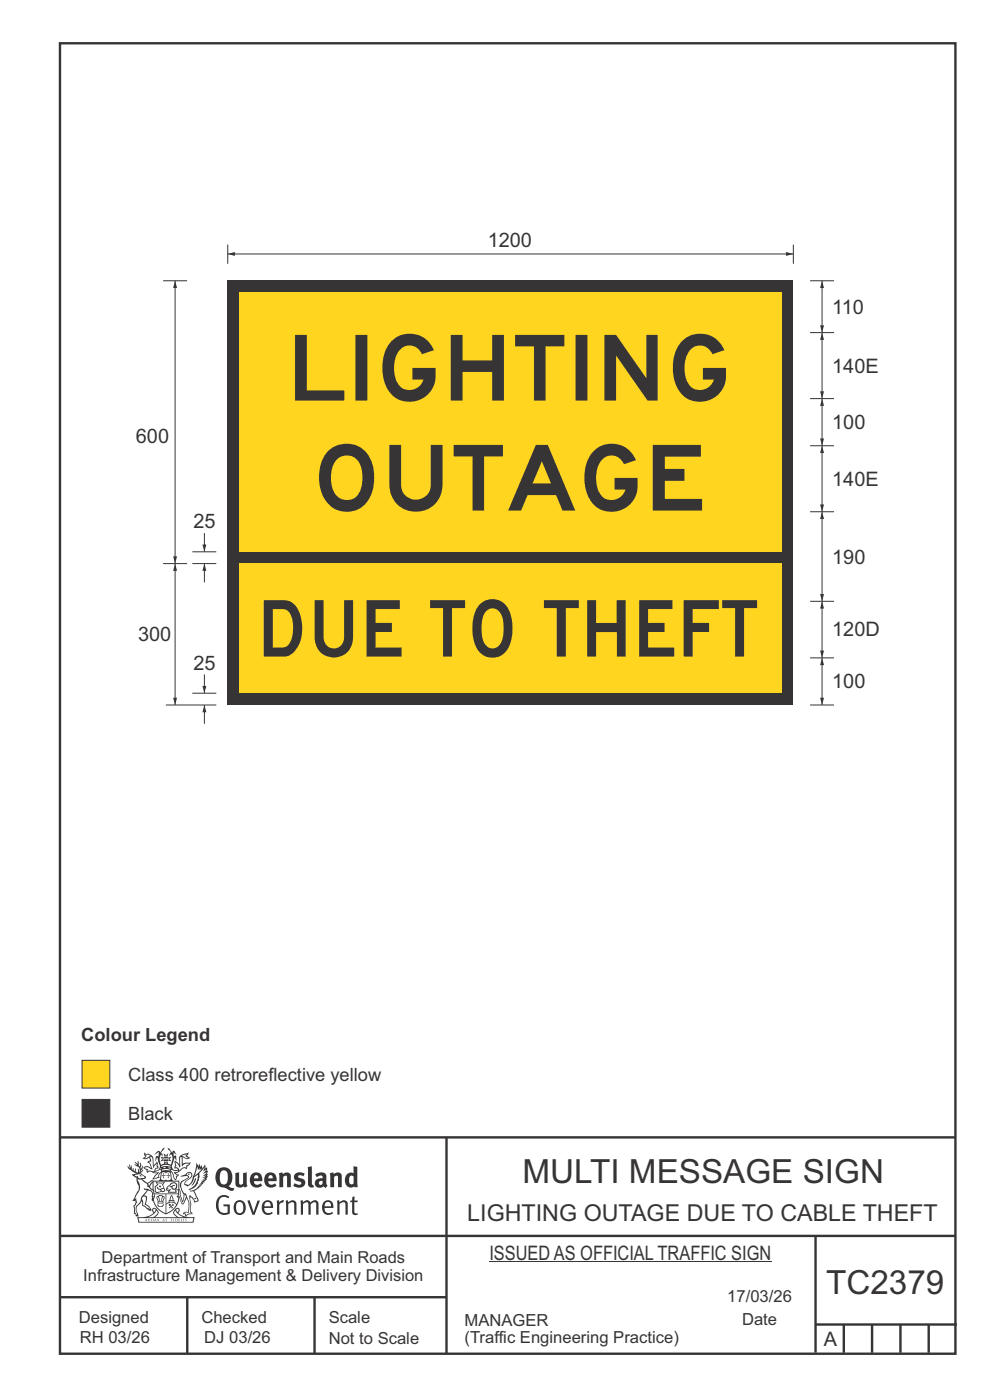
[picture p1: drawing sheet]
<svg xmlns="http://www.w3.org/2000/svg" width="210mm" height="297mm" viewBox="0 0 210 297" stroke-linecap="round" stroke-linejoin="round" font-family="sans-serif">
<g fill="none" stroke="#373435" stroke-width=".51">
<path d="M12.7 9.2h190v278h-190zM12.7 241.3h190M94.7 241.4v45.8M12.7 275.2h82M12.7 262.2h190.1M39.7 275.2v12M66.7 275.2v12M173 262.1v24.9M173 281h30M179 281v6M185 281v6M191 281v6"/>
<path d="M197 281v6"/>
</g>
<g fill="#373435">
<path d="M47 248.4a2.55 2.55 0 0 0 0 2.7l.3 .2a.81 .81 0 0 0 1-1v-.5a1.04 1.04 0 0 0-1.1-1.5zM46.3 248.1a1.82 1.82 0 0 1 2.1-.2 1.82 1.82 0 0 1 .9 1.8 2.29 2.29 0 0 1-.8 2l.7 .3h.5l-.2 .6a2.87 2.87 0 0 1-2-.7 2.12 2.12 0 0 1-1.7-3.1z" fill-rule="evenodd"/>
<path d="M49.9 248.9l.8-.2v2a.46 .46 0 0 0 .3 .6 .46 .46 0 0 0 .6-.3v-2.1l.7-.2v2.4l.2 .5-.5 .3-.3-.3a1.02 1.02 0 0 1-1.2 .3 1.02 1.02 0 0 1-.6-1.1z" fill-rule="evenodd"/>
<path d="M54 249.5l-.1 .5h.9a.49 .49 0 0 0-.2-.6 .49 .49 0 0 0-.6 .1zM53.4 249.1a1.34 1.34 0 0 1 1.6-.2 1.34 1.34 0 0 1 .6 1.5v.2h-1.7a.77 .77 0 0 0 .5 .8 .77 .77 0 0 0 .9-.4l.3 .5a1.59 1.59 0 0 1-2 .2 1.59 1.59 0 0 1-.5-2.1z" fill-rule="evenodd"/>
<path d="M57 249.5l-.1 .5h1a.49 .49 0 0 0-.2-.6 .49 .49 0 0 0-.7 .1zM56.4 249.1a1.34 1.34 0 0 1 1.6-.2 1.34 1.34 0 0 1 .7 1.5v.2h-1.8a.77 .77 0 0 0 .5 .8 .77 .77 0 0 0 .9-.4l.4 .5a1.59 1.59 0 0 1-2.1 .2 1.59 1.59 0 0 1-.5-2.1z" fill-rule="evenodd"/>
<path d="M59.2 248.9l.7-.2 .1 .4a.95 .95 0 0 1 1-.3 .95 .95 0 0 1 .7 .8v2.3h-.8v-2.3a.46 .46 0 0 0-.8 .1v2.2h-.8z" fill-rule="evenodd"/>
<path d="M62.6 249.1a1.75 1.75 0 0 1 2-.1l-.2 .5-.6-.2a.43 .43 0 0 0-.6 .3l.4 .3a1.04 1.04 0 0 1 1.2 1.1 1.04 1.04 0 0 1-1.4 1l-1.2-.4 .3-.6 1 .4 .4-.4a.88 .88 0 0 0-1-.5l-.4-.2-.1-.4z" fill-rule="evenodd"/>
<path d="M65.3 247.6l.8-.2 .1 3.8 .3 .2 .1 .4a.88 .88 0 0 1-1 0 .88 .88 0 0 1-.3-1z" fill-rule="evenodd"/>
<path d="M67.8 250.6a.43 .43 0 0 0-.1 .7 .43 .43 0 0 0 .7-.1v-.7zM66.8 249.1a1.7 1.7 0 0 1 2.4 .1v1.9l.3 .4-.4 .5-.5-.4a1.03 1.03 0 0 1-1.7-.1 1.03 1.03 0 0 1 .8-1.5h.7v-.4a.8 .8 0 0 0-1.2 .1z" fill-rule="evenodd"/>
<path d="M70 248.9l.7-.2 .1 .4a.95 .95 0 0 1 1-.3 .95 .95 0 0 1 .7 .8v2.3h-.8v-2.3a.46 .46 0 0 0-.8 .1v2.2h-.8z" fill-rule="evenodd"/>
<path d="M74.3 249.5a1.48 1.48 0 0 0 0 1.7h.5l.2-.1v-1.5l-.3-.2zM75 247.4l.8 .1 .1 4.4h-.7l-.1-.2a1.26 1.26 0 0 1-1.4 0 1.26 1.26 0 0 1-.5-1.3 1.29 1.29 0 0 1 .4-1.4 1.29 1.29 0 0 1 1.4-.1z" fill-rule="evenodd"/>
<path d="M46.4 253.9a1.72 1.72 0 0 1 2.3 0l-.3 .3a1.24 1.24 0 0 0-1.4-.2 1.24 1.24 0 0 0-.6 1.4 1.49 1.49 0 0 0 1.2 1.9l.7-.1v-1.3h-.8l-.1-.4h1.3v1.9a1.93 1.93 0 0 1-2.2 0 1.93 1.93 0 0 1-.7-2.2l.2-.8z" fill-rule="evenodd"/>
<path d="M50.4 255.1a1.65 1.65 0 0 0 .2 2.2 .99 .99 0 0 0 1-1.4 .78 .78 0 0 0-.4-.8 .78 .78 0 0 0-.8 0zM50 254.9a1.33 1.33 0 0 1 1.6-.1 1.33 1.33 0 0 1 .5 1.4 1.31 1.31 0 0 1-1.3 1.6 1.31 1.31 0 0 1-1.2-1.6v-.6z" fill-rule="evenodd"/>
<path d="M52.5 254.7l.4-.1 .9 2.6 .8-2.5h.5l-1.1 3h-.5z" fill-rule="evenodd"/>
<path d="M56.3 255.2l-.2 .7h1.3a.7 .7 0 0 0-.3-.8 .7 .7 0 0 0-.8 .1zM55.9 255a1.22 1.22 0 0 1 1.5-.2 1.22 1.22 0 0 1 .5 1.5h-1.8a.93 .93 0 0 0 .5 1 .93 .93 0 0 0 1.1-.2l.2 .3a1.43 1.43 0 0 1-1.8 .1 1.43 1.43 0 0 1-.6-1.7z" fill-rule="evenodd"/>
<path d="M58.7 254.7l.4-.1 .1 .5 .4-.4 .6-.1-.2 .5a.66 .66 0 0 0-.8 .7v1.9h-.4z" fill-rule="evenodd"/>
<path d="M60.6 254.7l.4-.1 .1 .5a.94 .94 0 0 1 1-.5 .94 .94 0 0 1 .8 .8v2.3h-.5l-.1-2.5a.81 .81 0 0 0-1.2 .3v2.2h-.4z" fill-rule="evenodd"/>
<path d="M63.7 254.7l.5-.1 .1 .5 .4-.3a.78 .78 0 0 1 1.1 .3 .9 .9 0 0 1 1-.5 .9 .9 0 0 1 .8 .8v2.3h-.5l-.1-2.5a.67 .67 0 0 0-1.1 .3v2.2h-.5v-2.4l-.4-.3-.7 .4v2.3h-.5z" fill-rule="evenodd"/>
<path d="M69 255.2l-.1 .7h1.3a.7 .7 0 0 0-.3-.8 .7 .7 0 0 0-.9 .1zM68.7 255a1.22 1.22 0 0 1 1.5-.2 1.22 1.22 0 0 1 .5 1.5h-1.8a.93 .93 0 0 0 .4 1 .93 .93 0 0 0 1.2-.2l.1 .3a1.44 1.44 0 0 1-1.7 .1 1.44 1.44 0 0 1-.6-1.7z" fill-rule="evenodd"/>
<path d="M71.4 254.7l.5-.1 .1 .5a.94 .94 0 0 1 1-.5 .94 .94 0 0 1 .8 .8v2.3h-.5l-.1-2.5a.81 .81 0 0 0-1.2 .3v2.2h-.4z" fill-rule="evenodd"/>
<path d="M74.7 253.9l.5-.1v.9h.7l-.1 .3h-.6v2.2l.1 .2h.5l.1 .3a.75 .75 0 0 1-1.2-.6v-2.1h-.4v-.3h.4z" fill-rule="evenodd"/>
<path d="M30.8 244.9l1.1 .3-.9 .5h-.4l.6-.5zM31.8 245.4h.2a2.44 2.44 0 0 1 .4 1.9l.1 .5 .7-1-.1 .6 .3 .3a.57 .57 0 0 0-.6 .7l-1-.1-.5 .2 .2-.5-.8-.3 .7-.1 .9 .5 .1-.1-.6-1.3-.2-.2h.5zM30.7 244.4l-.1 .5 .2 .4-.6 .4a1.04 1.04 0 0 0 1.4-.1l.2 .6-.3 .1-.2 .4a.94 .94 0 0 1 .8 1.1l-.2-.1a1.16 1.16 0 0 0-1.5-.1l.3 .4 .4 .2 .1 .5 .2 .1 .1-.2a.94 .94 0 0 1 1.1 .2l.8 .1-1.2 1.2a1.13 1.13 0 0 0 1.2-.2l.4-.1-.1-.4 .5-.8a.83 .83 0 0 0-.6 1.1l-.3-.1-.7 .4 1.1-1.4-.5 .1-.5-.1 1.3-.5-.1-.1-.9 .4v-.3l.2-.2 .3 .1 .1-.3-.2-.4v-.6l-.1-.4-.7 1v-.7a1.42 1.42 0 0 0-1.6-1.8z" fill-rule="evenodd"/>
<path d="M38.5 245.2l.5-.2 .7-.1-.6 .3 .8 .5h-.3zM38.3 245.5l.2-.1 .1 2a1.69 1.69 0 0 1 1.6-.6l-.8 .5 .1 .5a1.1 1.1 0 0 0-1.5 .6l-.1-.5-.2-.2h-.5l.3-.4-.3-.7a1.42 1.42 0 0 1 .8 1.1l.2-.1zM37.1 246.2l.1 1-.2 .3 .1 .4h.5l.1 .2a.96 .96 0 0 1-1.1-.1l-.1 .1a1.06 1.06 0 0 0 1.3 .2v.1a.72 .72 0 0 1-1 .2l.3 .5 .6 .2-.4 .2-.1 .6-.2-.3-.4-1.1-.4-.4 .4 .9a1.54 1.54 0 0 0 .7 1.2l.2-.3a.58 .58 0 0 1 .4-.8l.2-.1h-.3l-.5-.3 .9-.5a.93 .93 0 0 1 1.2-.5v.2l.2-.2 .1-.5a.99 .99 0 0 0 .7-.8l-1.3 .1-.3 .2-.1-1.4 .9 .4 .9-.3h-.4l-.5-.4 .4-.7-.6 .2a1.46 1.46 0 0 0-1.4 2.1v.4l-.2-.4z" fill-rule="evenodd"/>
<path d="M35.6 248.9l.2 .1-.1 .3 .4 .1h-.4v.6l-.1-.6h-.3l.3-.1z" fill-rule="evenodd"/>
<path d="M34.6 248.9l.2 .1v.3l.3 .1h-.3l-.1 .6v-.6h-.4l.4-.1z" fill-rule="evenodd"/>
<path d="M34.3 248.8a.57 .57 0 0 1 .9 .2 .57 .57 0 0 1 .9-.2l.2 1.4h-.2a.57 .57 0 0 1-.9 0 .69 .69 0 0 1-1.1 0zM34.2 248.1l-.3 2.1-.2 .4h3l-.2-.4-.3-2.1h-.2v.2l-.8-.1-.8 .1v-.2z" fill-rule="evenodd"/>
<path d="M34.2 252.4a.3 .3 0 0 0 .6 0 .3 .3 0 0 0-.6 0zM33.3 250.9l.3 .3-.3 .4a.79 .79 0 0 0 0 1.3l.8-.2-.1-.3a.55 .55 0 0 1-.7-.6l.1-.1 .2 .3 .3 .2 .8-.2-.4-.7 .4-.4-.7 .2zM33 250.7l1.1 .2 .9-.2-.4 .6 .4 1.2a.56 .56 0 0 1-.8 .3l-.2 .1a.73 .73 0 0 1-.9 .1 .73 .73 0 0 1-.3-1v-.4l.6-.4z" fill-rule="evenodd"/>
<path d="M35.6 251.8l.7-.4a.58 .58 0 0 1 1-.1 .58 .58 0 0 1-.4 .9l-.3-.3a.43 .43 0 0 1 .6-.4 .57 .57 0 0 0-.8 .2l-.2-.1-.3 .1 .4 .2a.55 .55 0 0 0 .9 .4v.5h-1.3l.3-.4-.1-.1-.6 .1 .2-.3-.2-.1zM35.4 251.8l-.1 .2a.39 .39 0 0 0 .2 .6h.3l-.2 .4h1.9l-.1-.8a.86 .86 0 0 0-.1-1.3 .86 .86 0 0 0-1.3 .4z" fill-rule="evenodd"/>
<path d="M36 254.8h.8v.2h-.8zM36.4 253.8l.2 .8h-.4zM36.4 253.5l-.3 .5-.1 .6h-.2v.4l-.7 .4 .2 .1a1.48 1.48 0 0 1 2.1 .2l.2-.1-.6-.5v-.5h-.2l-.1-.6z" fill-rule="evenodd"/>
<path d="M35.8 255.4l.4 .1 .1 .3 .3-.2-.2-.2a.38 .38 0 0 1 .5 .5l-.2-.2-.3 .2 .3 .2-.3 .3-.1-.4-.4 .4-.1-.2 .4-.3-.1-.1-.2 .1z" fill-rule="evenodd"/>
<path d="M34.5 254h.2v.2l-.2 .6h-.2zM33.6 255.3h.9v.2a.55 .55 0 0 1-.8 .4v-.2l-.2-.1zM33.4 254h.2l.2 .8h-.2zM33.6 255l.8-.1 .1 .2h-.8zM33.8 253.7h.5l-.2 1.1h-.1zM33.3 253.8l-.1 .3 .3 1.1a.48 .48 0 0 0-.1 .6 .48 .48 0 0 0 .5 .2h.5a.49 .49 0 0 0 .2-.8l.3-1.1-.1-.3a1.42 1.42 0 0 0-1.5 0z" fill-rule="evenodd"/>
<path d="M33.7 251.5l.4 .1 .1 .3h-.3z" fill-rule="evenodd"/>
<path d="M41.3 250.1l.3-.2-.2 .8-.6 .8h-.2l.5-.7z" fill-rule="evenodd"/>
<path d="M39.7 249l.3-.2 .5 .2a.88 .88 0 0 1-.6 1.1 1.22 1.22 0 0 0-.8 1.3l.5 .2a.72 .72 0 0 0 .9-.4l.5-.8 .2-.6 .8-.6v.2a2.85 2.85 0 0 1-2 2.9l.1 .1a2.13 2.13 0 0 0 1.9-1.5v-.3a2.01 2.01 0 0 0 .3-1.7l1.1-1.3-.4 1 .7-.5-.7 1 .8-.4-.8 .8 .7-.2-.9 .6 .8-.1-.8 .4h.7l-.8 .3 .3 .2h-.4l.2 .3h-.4l.2 .3h-.4l.1 .2h-.1a2.16 2.16 0 0 1-2 1.1l.1 .2 .4-.1a.76 .76 0 0 1 .7 .8l.5 1.2-.6 .2a1.45 1.45 0 0 0-1.1-1.3l.2 1.8-.1 1.8 .4 .3a1.07 1.07 0 0 0-1.2 .4v-.3l-.5-.2a.87 .87 0 0 1 1.1-.1v-.7a4.4 4.4 0 0 0-.6-3.1l-.1-.3h-.2a2.16 2.16 0 0 1-.7-2.2l.3-.4 1.2-.7a.55 .55 0 0 0-.4-.8zM37.8 252.4a.76 .76 0 0 1 .3 1.1l.6 1.6 .4-1.7 .2 .1a.61 .61 0 0 1-.1 .9l-.3 .8-.2 .1-.7-1.6-.3 .1a1.18 1.18 0 0 0 .1-1.4zM41.8 247.5l.2 .7 .3-.5v.6l.4-.5a1.9 1.9 0 0 1-1.2 1.4l-.3 .3zM38.2 249.6l1.4-.2 .2 .2v.3l-.5 .2a1.26 1.26 0 0 0-.9 1.9l.2 .7a1.84 1.84 0 0 1 .1 2.1l-.4-1.4a.96 .96 0 0 0-.4-1.2l-.4 .2a.78 .78 0 0 1 0 1.3l.1 .3h.4l.4 1.1a.38 .38 0 0 0 .2 .4 .38 .38 0 0 0 .4-.1l.6-1.2a2.94 2.94 0 0 1 .4 2.5l-.1 .4h-.8l-.3 .4v.2l.4-.1 .1 .4 .2 .1a1.02 1.02 0 0 1 1.3-.5v-.4l-.3-.1 .1-1.8-.3-1.3h.1a1.14 1.14 0 0 1 .8 1 .63 .63 0 0 0 .8-.2 .63 .63 0 0 0-.2-.9l-.6-1.2 .9-.6 .2-.4h.3l-.1-.2h.4l-.1-.3h.3l-.1-.3 .5-.1-.2-.2 .6-.4v-.2h-.2l.4-.5h-.3l.3-.5-.4 .1 .4-.5v-.3l-.3 .2 .2-.7-.1-.2-.4 .3v-.8l-.6 .8-.2-.8-.2 .5-.3-.7-.1 .6-.5-.8-.1 1.4-.6 1.8a1.81 1.81 0 0 1-1 1.5l-.6-.2a1.75 1.75 0 0 1 1.1-1.2 .75 .75 0 0 0 .1-1.3 .75 .75 0 0 0-1.2 .4z" fill-rule="evenodd"/>
<path d="M41.2 254.1h.3l.2 .2-.4 .1z" fill-rule="evenodd"/>
<path d="M29.4 258.4h11.6l-.1 .8h-11.4zM31.3 258.2l.5-.1a2.48 2.48 0 0 0 1.4-1.3l.3 .5-.5 .6-.5 .3zM32.5 256.6l.3-.2 .2 .1-.3 .7zM37.2 256.8a2.65 2.65 0 0 0 1.8 1.4h-1.1l-.5-.3-.5-.6zM37.4 256.5l.2-.1 .3 .2-.3 .6zM29.2 258.2l.1 1.2h11.8l.2-1.1-.2-.1a4.1 4.1 0 0 1-3.3-.9l.3-.4-.1-.6a1.06 1.06 0 0 0-1.3 1l.2 .4 .6 .5h-4.7l.3-.1a.84 .84 0 0 0 .6-.8 .84 .84 0 0 0-.5-.8l-.3-.2h-.5l-.1 .6 .3 .4a4.2 4.2 0 0 1-3.4 .9z" fill-rule="evenodd"/>
<path d="M31 258.7l.1 .2h-.2zM31 258.5l-.3 .6 .4-.2 .2 .2z" fill-rule="evenodd"/>
<path d="M31.3 258.6h.3v.4a.25 .25 0 0 0 .2-.1 .25 .25 0 0 0-.1-.3h.1a.29 .29 0 0 1 0 .4 .29 .29 0 0 1-.4 0 .29 .29 0 0 1 0-.4z" fill-rule="evenodd"/>
<path d="M32.2 258.6a.22 .22 0 0 1 .3 .2 .22 .22 0 0 1-.3 .2zM32 258.6l.1 .4a.33 .33 0 0 0 .4 0 .33 .33 0 0 0 0-.4 .33 .33 0 0 0-.5 0z" fill-rule="evenodd"/>
<path d="M32.9 258.7l.1 .2h-.2zM32.9 258.5l-.2 .6 .3-.2 .2 .2z" fill-rule="evenodd"/>
<path d="M33.3 258.6h.2l.1 .1 .2-.1-.2 .2 .2 .3-.3-.3-.1 .3h-.1l.2-.3z" fill-rule="evenodd"/>
<path d="M34.7 258.7l.1 .2h-.2zM34.7 258.5l-.3 .6 .4-.2 .2 .2z" fill-rule="evenodd"/>
<path d="M35 258.5h.5l-.2 .1v.5h-.2l.1-.5z" fill-rule="evenodd"/>
<path d="M36.2 258.6l.3-.1-.1 .1v.2h.1h-.1v.3h-.2z" fill-rule="evenodd"/>
<path d="M36.7 258.6h.2v.5h-.2z" fill-rule="evenodd"/>
<path d="M37.3 258.6a.22 .22 0 0 1 .3 .2 .22 .22 0 0 1-.3 .2zM37.1 258.6v.4a.33 .33 0 0 0 .5 0 .33 .33 0 0 0 0-.4 .33 .33 0 0 0-.5 0z" fill-rule="evenodd"/>
<path d="M37.8 258.6l.4-.1-.2 .1v.2h.1h-.1v.2l.2 .1h-.4z" fill-rule="evenodd"/>
<path d="M38.4 258.6h.2l-.1 .4 .2 .1h-.3z" fill-rule="evenodd"/>
<path d="M38.9 258.6h.2v.5h-.2z" fill-rule="evenodd"/>
<path d="M39.3 258.6h.2h-.1l.2 .3-.2 .2-.1-.1v-.1l.2 .1z" fill-rule="evenodd"/>
<path d="M34.2 247.4a1.51 1.51 0 0 1 2 .2 2.67 2.67 0 0 0-2.1 0zM35.7 247.6l.4 .1 .1 .3-.4-.1zM34.6 247.6h.5l.1 .2h-.4zM34 247.8l.3 .2h-.3zM34.9 246.9l.3-.2 .3 .2zM34.9 245.6l.2 .1v.3h-.2zM35 245.1l.2 .2 .2-.2-.1 .3h-.2zM35.1 246.3h.2l.1 .4-.2-.2-.2 .2zM35.3 245.7l.2-.1v.4h-.2zM34.4 245.7h.3l.1 .3-.4 .1 .2-.2zM35.7 245.7h.3l-.2 .2 .2 .2-.4-.1zM32.7 244.9l1-.5-.1 1-.2-.2-.3 .2-.3 1.1 .5-1 .3 .9a1.84 1.84 0 0 1 .2 1.7l.4 .1a2.48 2.48 0 0 1 2.2 0l.2-.2-.2-.7 .7-1.8 .4 .7-.2-1-.2-.1-.2 .3v-.9l.6 .4-.6-.8-.3 .1-.1 .4-.5-.9-.5-.3 .2 .5 .6 .5-.5 .8 .4-.4a2.06 2.06 0 0 1 0 2.3l-.5-.2-.2-.6 .1-.1 .8 .2-.4-.5 .4-.5-.7 .2-.2-.2 .2-.7-.5 .4-.5-.4 .2 .7-.2 .2-.7-.2 .4 .5-.4 .5 .8-.2 .1 .1-.2 .6-.5 .2a2.02 2.02 0 0 1 0-2.2l.3 .5-.1-.7-.3-.1 .8-1.2-.4 .3-.5 .8-.2-.3a.8 .8 0 0 0-.8 .5z" fill-rule="evenodd"/>
<path d="M29.2 250.1l.3 .1a.61 .61 0 0 1 .8 .4l.3 .2a.8 .8 0 0 1 .6 1l.4 .1 .5 .5a1 1 0 0 1 .5 1.1l-.1 .7v-.5h-.1a.96 .96 0 0 0-.8-1.3l-.2-.2h-.7l-.1-.1-.1 .1 .1 .3h.6l-1.2 1.3-.2 1-.4 .6a1.33 1.33 0 0 0-.5 1.8l.2 .5a1.26 1.26 0 0 1-.5-1.5l-.1-.3a1.56 1.56 0 0 0 .4-1.7l-.3 .2 .2-.5a3.2 3.2 0 0 0 .7-3zM30.4 253.9h.4a2.06 2.06 0 0 1-.1 1.6l.7 .5 .4 .4-.6-.1-.8-.6-.1-.9a.51 .51 0 0 1 .1-.9zM28.6 249.3a1.52 1.52 0 0 1 2.1 .5l-1.1 .2-.2-.1-.1-.4h-.5zM27.5 247v.8l-.3-.4h-.1a3.1 3.1 0 0 0 1.9 1.6l-1 .1 .5 .6 .5 .1 .1 1.1a1.84 1.84 0 0 1-.3 2.5l-.4 .9-.3 .4 .2 .1 .4-.1 .1 .4-.2 .5-.3 .2 .1 1.7h.2l.3 .5 .1 .1 .4-.1-.1-.5a1.3 1.3 0 0 1-.1-1.7l.9-1 .1 1.1 .6 .2 .5 .5 .1-.1 .2 .3h.5a1.85 1.85 0 0 0-1.2-1.4l.1-.3a1.39 1.39 0 0 0 0-1.4l-.5-.1 .5-.5a.66 .66 0 0 1 .9-.4 .66 .66 0 0 1 .3 .9l-.1 .4 .2-.1v.2l-.1 .3 .2 .5 .1-.3a2.24 2.24 0 0 0 .1-2.2 .73 .73 0 0 1-.7-.7 .73 .73 0 0 1 .6-.7v-.2a.94 .94 0 0 0-.9 .8 .48 .48 0 0 1-.1-.6 .48 .48 0 0 1 .5-.2l.5-.3a.51 .51 0 0 0-.8 .2l-.5 .2-1-.8h.6l.2-.5-1.2-.7 .5-.5v-.3l-.5 .4 .1-.2a.69 .69 0 0 0 .2-1v.4l-.2 .3v-1.1l-.3-.2 .1 .6-.1 .2-.4-1.3v.7l-.6-.4 .5 .7-.6-.2 .3 .3a1 1 0 0 1 .7 1.4l-.2-.8v.9l-.5-.2v-.8l-.2 .7-.2-.1-.1-.6-.2 .4-.2-.2 .1-.7-.2 .5z" fill-rule="evenodd"/>
<path d="M29.6 249.4l.2-.1 .3 .2z" fill-rule="evenodd"/>
<path d="M32.4 250.5h5.6v2l-.2-.1v-1.7h-5.2v2.5h5.2v-.8l.1 .2-.1 1.1v-.3h-2.5v4a4.1 4.1 0 0 0 2.6-3.6l.1-.1a4 4 0 0 1-2.8 3.9 4.2 4.2 0 0 1-2.8-4.7l.1 1.2 .1-.1a3.8 3.8 0 0 0 2.5 3.4v-4h-2.5l-.2-.9z" fill-rule="evenodd"/>
<circle cx="40" cy="249.1" r=".17"/>
</g>
<path d="M17.4 224.9h5.9v5.9h-5.9z" fill-rule="evenodd" fill="#ffd520" stroke="#373435" stroke-width=".21"/>
<path d="M17.4 233.2h5.9v5.9h-5.9z" fill-rule="evenodd" fill="#373435" stroke="#373435" stroke-width=".21"/>
<g fill="#373435">
<path d="M48.3 59.6h120v90h-120z" fill-rule="evenodd"/>
<path d="M48.3 117.1h120v2.5h-120z" fill-rule="evenodd"/>
</g>
<g fill="#ffd520">
<path d="M50.8 119.6h115v27.5h-115z" fill-rule="evenodd"/>
<path d="M50.8 62.1h115v55h-115z" fill-rule="evenodd"/>
</g>
<path d="M37.1 59.6v60" fill="none" stroke="#373435" stroke-width=".21"/>
<g fill="#373435">
<path d="M36.7 118h.9l-.5 1.6z"/>
<path d="M37.1 59.6l.5 1.5h-.9z"/>
</g>
<path d="M48.3 53.9h120" fill="none" stroke="#373435" stroke-width=".21"/>
<g fill="#373435">
<path d="M166.7 53.5l1.6 .4-1.6 .4z"/>
<path d="M48.3 53.9l1.5-.4v.8z"/>
</g>
<path d="M48.3 51.9v4.1M168.3 51.9v4.1M174.4 127.6v12" fill="none" stroke="#373435" stroke-width=".21"/>
<g fill="#373435">
<path d="M174 138h.8l-.4 1.6z"/>
<path d="M174.4 127.6l.4 1.5h-.8z"/>
</g>
<path d="M174.4 108.6v19M171.8 139.6h5.1M171.8 127.6h5.1M171.8 149.6h5.1" fill="none" stroke="#373435" stroke-width=".21"/>
<g fill="#373435">
<path d="M174 126h.8l-.4 1.6z"/>
<path d="M174.4 108.6l.4 1.5h-.8z"/>
</g>
<path d="M43.4 143.1v4" fill="none" stroke="#373435" stroke-width=".21"/>
<path d="M42.9 145.5h.9l-.4 1.6z" fill="#373435"/>
<path d="M43.4 149.6v3.9" fill="none" stroke="#373435" stroke-width=".21"/>
<path d="M43.4 149.6l.4 1.5h-.9z" fill="#373435"/>
<path d="M37.1 119.6v30M35.2 149.6h10.7M40.8 147.1h5.1" fill="none" stroke="#373435" stroke-width=".21"/>
<g fill="#373435">
<path d="M36.7 148h.9l-.5 1.6z"/>
<path d="M37.1 119.6l.5 1.5h-.9z"/>
</g>
<path d="M174.4 139.6v10" fill="none" stroke="#373435" stroke-width=".21"/>
<g fill="#373435">
<path d="M174 148h.8l-.4 1.6z"/>
<path d="M174.4 139.6l.4 1.5h-.8z"/>
</g>
<path d="M34.6 59.6h5.1M174.4 94.6v14M34.6 119.6h5.1" fill="none" stroke="#373435" stroke-width=".21"/>
<g fill="#373435">
<path d="M174 107h.8l-.4 1.6z"/>
<path d="M174.4 94.6l.4 1.5h-.8z"/>
</g>
<path d="M174.4 59.6v11M171.8 94.6h5.1M171.8 108.6h5.1" fill="none" stroke="#373435" stroke-width=".21"/>
<g fill="#373435">
<path d="M174 69h.8l-.4 1.6z"/>
<path d="M174.4 59.6l.4 1.5h-.8z"/>
</g>
<path d="M171.8 59.6h5.1M174.4 70.6v14" fill="none" stroke="#373435" stroke-width=".21"/>
<g fill="#373435">
<path d="M174 83h.8l-.4 1.6z"/>
<path d="M174.4 70.6l.4 1.5h-.8z"/>
</g>
<path d="M171.8 70.6h5.1M171.8 84.6h5.1M174.4 84.6v10" fill="none" stroke="#373435" stroke-width=".21"/>
<g fill="#373435">
<path d="M174 93h.8l-.4 1.6z"/>
<path d="M174.4 84.6l.4 1.5h-.8z"/>
</g>
<path d="M43.4 113.1v4" fill="none" stroke="#373435" stroke-width=".21"/>
<path d="M42.9 115.5h.9l-.4 1.6z" fill="#373435"/>
<path d="M40.8 117.1h5.1M40.8 119.6h5.1M43.4 119.6v3.9" fill="none" stroke="#373435" stroke-width=".21"/>
<path d="M43.4 119.6l.4 1.5h-.9z" fill="#373435"/>
<path d="M103.8 267.7h59.8" fill="none" stroke="#373435" stroke-width=".21"/>
<g font-size="19.4" fill="#373435">
<text x="60.8" y="85">LIGHTING</text>
<text x="66.3" y="108.3">OUTAGE</text>
</g>
<text font-size="16.6" fill="#373435" x="54.5" y="139.3">DUE TO THEFT</text>
<g font-size="7.1" fill="#373435">
<text x="110.8" y="250.9">MULTI MESSAGE SIGN</text>
<text x="175.2" y="274.6">TC2379</text>
</g>
<text font-size="4.9" fill="#373435" x="99.1" y="259">LIGHTING OUTAGE DUE TO CABLE THEFT</text>
<g font-size="4.2" fill="#373435">
<text x="103.5" y="52.4">1200</text>
<text x="176.5" y="66.6">110</text>
<text x="176.5" y="79.1">140E</text>
<text x="28.8" y="94">600</text>
<text x="176.5" y="91.1">100</text>
<text x="176.5" y="103.1">140E</text>
<text x="41" y="112.1">25</text>
<text x="176.5" y="119.6">190</text>
<text x="29.3" y="135.9">300</text>
<text x="176.5" y="134.9">120D</text>
<text x="41" y="142.1">25</text>
<text x="176.5" y="146.1">100</text>
<text x="103.8" y="267.2">ISSUED AS OFFICIAL TRAFFIC SIGN</text>
<text x="174.7" y="285.6">A</text>
</g>
<g font-size="3.9" fill="#373435">
<text x="17.2" y="220.8">Colour Legend</text>
<text x="27.2" y="229.3">Class 400 retroreflective yellow</text>
<text x="27.2" y="237.5">Black</text>
</g>
<g font-size="3.5" fill="#373435">
<text x="21.6" y="267.9">Department of Transport and Main Roads</text>
<text x="17.7" y="271.8">Infrastructure Management &amp; Delivery Division</text>
<text x="16.7" y="280.6">Designed</text>
<text x="42.7" y="280.6">Checked</text>
<text x="69.7" y="280.6">Scale</text>
<text x="98.5" y="281.3">MANAGER</text>
<text x="154.3" y="276.2">17/03/26</text>
<text x="157.4" y="281.2">Date</text>
<text x="16.9" y="284.8">RH 03/26</text>
<text x="43.3" y="284.8">DJ 03/26</text>
<text x="69.7" y="285.2">Not to Scale</text>
<text x="98.5" y="284.8">(Traffic Engineering Practice)</text>
</g>
</svg>
